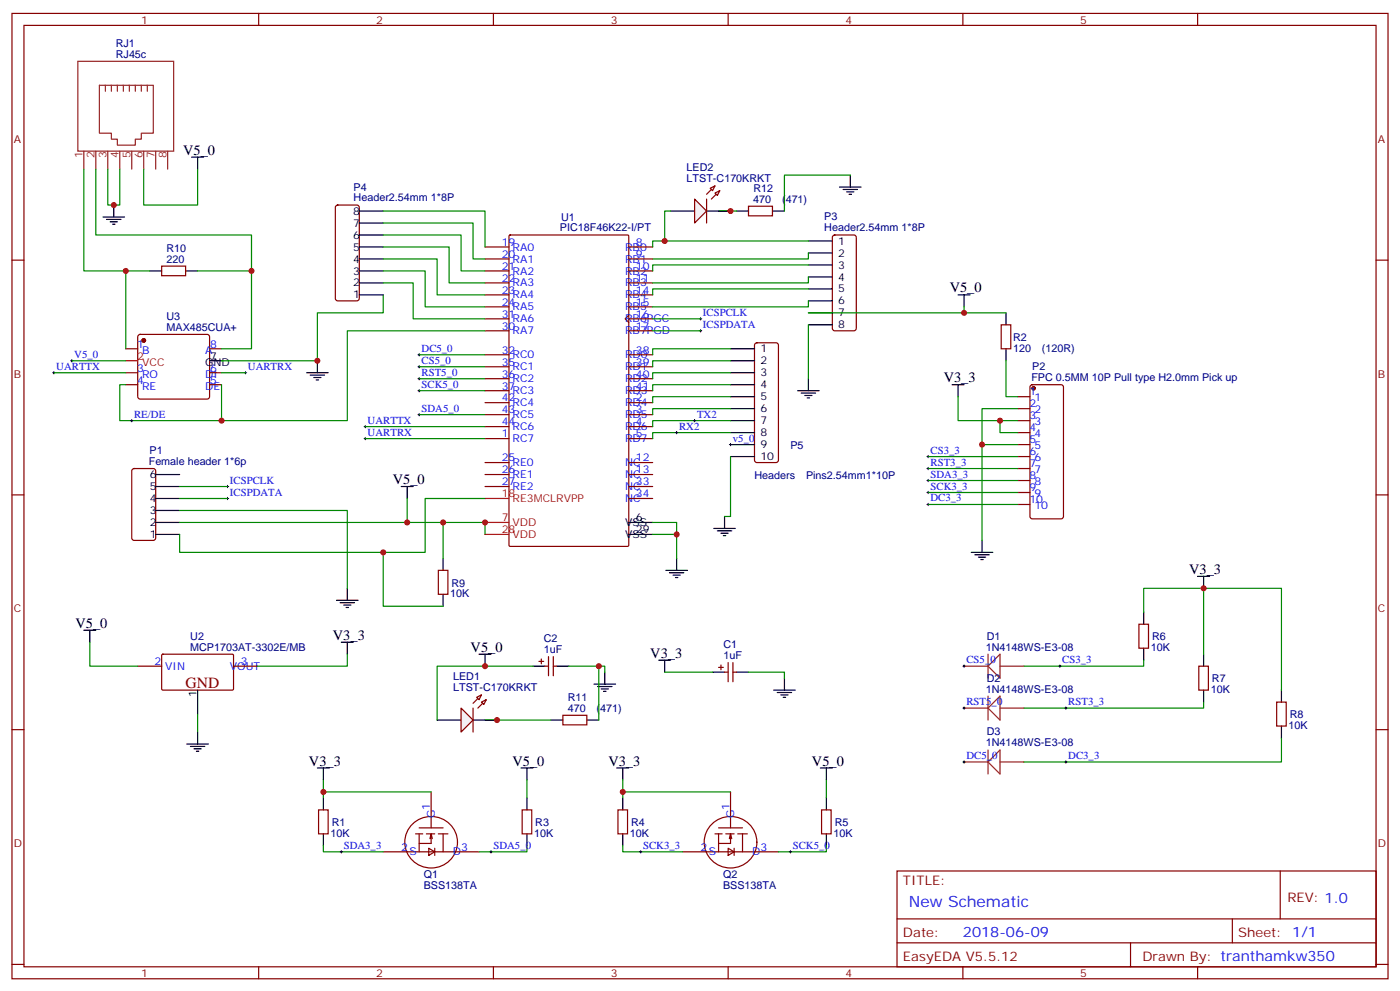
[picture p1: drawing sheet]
<svg xmlns="http://www.w3.org/2000/svg" width="412mm" height="292mm" viewBox="0 0 412 292" stroke-linecap="round" stroke-linejoin="round" font-family="sans-serif">
<g fill="none" stroke="#870000" stroke-width=".35">
<path d="M3.5 4h405.4v284.3h-405.4zM7.1 7.5h398.2v277.3h-398.2zM76.2 4v3.5M145.3 4v3.5M214.5 4v3.5M283.6 4v3.5M352.8 4v3.5M3.5 76.6h3.6M47.6 78.4h7.1v2.8h-7.1zM99 60.6l.5-.2h5.6l.7 .4v27.1l-.2 .5-.5 .2h-5.6l-.5-.2-.2-.5v-26.8zM142.9 72.7h7M142.9 76.3h7"/>
<path d="M142.9 79.8h7M150 69.4l.3-.2h34.6l.3 .2v91.2l-.2 .3h-34.7l-.3-.2zM185.2 72.7h7.1M185.2 76.3h7.1M185.2 79.8h7.1M220.5 60.7h7v2.9h-7zM245.4 69.4l.5-.2h5.6l.7 .4v27.1l-.2 .5-.5 .2h-5.6l-.5-.2-.2-.5v-26.8zM405.3 76.6h3.6M40.8 98.7l.5-.2h19.7l.5 .2 .2 .5v17.6l-.2 .5-.5 .2h-19.7l-.5-.2-.2-.5v-17.6zM142.9 83.3h7M142.9 86.9h7M142.9 90.4h7"/>
<path d="M142.9 93.9h7M142.9 97.4h7M185.2 92.9l-1.1 1 1.1 1.1M185.2 83.3h7.1M185.2 86.9h7.1M185.2 90.4h7.1M185.2 93.9h7.1M185.2 97.4h7.1M294.9 95.7h2.8v7h-2.8zM37 102.7h3.6M37 109.8h3.6M37 113.3h3.6"/>
<path d="M61.7 102.7h3.6M61.7 109.8h3.6M61.7 113.3h3.6M142.9 118.6h7M142.9 104.5h7M142.9 108h7M142.9 111.5h7M142.9 115.1h7M185.2 118.6h7.1M185.2 104.5h7.1M185.2 108h7.1M185.2 111.5h7.1"/>
<path d="M185.2 115.1h7.1M222.5 101.2l.5-.2h5.6l.5 .2 .2 .5v33.8l-.2 .5-.5 .2h-5.6l-.5-.2-.3-.5v-33.8zM299.9 116.8h3.5M303.6 113.5l.5-.2h8.5l.6 .4 .1 38.4-.5 .7h-8.7l-.7-.4v-38.4zM39 138.2l.5-.2h5.7l.6 .4 .1 20.1-.5 .6-5.9 .1-.6-.5-.1-20zM142.9 129.2h7M142.9 122.1h7M142.9 125.7h7M142.9 136.2h7M142.9 139.8h7M185.2 129.2h7.1M185.2 122.1h7.1"/>
<path d="M185.2 125.7h7.1M185.2 136.2h7.1M185.2 139.8h7.1M299.9 120.4h3.5M299.9 123.9h3.5M299.9 127.4h3.5M299.9 131h3.5M299.9 134.5h3.5M299.9 138h3.5M3.5 145.8h3.6M142.9 143.3h7M185.2 143.3h7.1"/>
<path d="M185.2 146.8h7.1M299.9 141.5h3.5M299.9 145.1h3.5M299.9 148.6h3.5M405.3 145.8h3.6M129.1 168h2.8v7h-2.8zM40.6 196.2h7M47.7 192.9l.3-.2h20.6l.2 .3-.1 10.1-.3 .2-20.6-.1-.2-.3zM68.8 196.2h7M158.7 194.8h1.5M159.5 194.1v1.4M160.5 196.2h1.1"/>
<path d="M161.6 193.4v5.6M163 196.2h1M163 193.4v5.6M211.7 196.6h1.4M212.4 195.9v1.4M213.4 198h1.1M214.5 195.2v5.6M215.9 195.2v5.6M215.9 198h1.1M335.5 183.9h2.8v7h-2.8zM353.1 196.2h2.9v7.1h-2.9zM3.5 214.9h3.6"/>
<path d="M165.8 210.7h7.1v2.8h-7.1zM376.1 206.8h2.8v7.1h-2.8zM405.3 214.9h3.6M93.8 238.5h2.9v7.1h-2.9zM127 233.3v7M153.8 238.5h2.8v7.1h-2.8zM182 238.5h2.9v7.1h-2.9zM215.2 233.3v7M242 238.5h2.8v7.1h-2.8zM112.9 250.9h28.2M121.1 243.1a7.7 7.7 0 0 1 12.6 1.2 7.7 7.7 0 0 1-5.6 11.3 7.6 7.6 0 0 1-7.9-3.8 7.6 7.6 0 0 1 .9-8.7zM122.4 245.6h2.1"/>
<path d="M123.5 243.8h7M123.5 245.6v5.3M125.6 245.6h2.5M126.3 249.8l1.8 1.1-1.8 1.1zM126.6 247l.4-1.4v2.8h-3.5M127 240.7v3.1M127 245.6l.4 1.4M128.1 249.8v2.2M129.1 245.6h2.8M130.5 245.6v5.3M201.1 250.9h28.2M209.3 243.1a7.7 7.7 0 0 1 12.6 1.2 7.7 7.7 0 0 1-5.6 11.3 7.6 7.6 0 0 1-7.9-3.8 7.6 7.6 0 0 1 .9-8.7z"/>
<path d="M210.6 245.6h2.1M211.7 243.8h7M211.7 245.6v5.3M213.8 245.6h2.5M214.5 249.8l1.8 1.1-1.8 1.1zM214.8 247l.4-1.4v2.8h-3.5M215.2 240.7v3.1M215.2 245.6l.3 1.4M216.3 249.8v2.2M217.3 245.6h2.8M218.7 245.6v5.3M264.2 256.5h141.1v28.3h-141.1z"/>
<path d="M377.1 256.5v14.2M264.2 270.7h141.1M264.2 277.7h141.1M333 277.7v7.1M363 270.7v7M3.5 284.1h3.6M76.2 284.8v3.5M145.3 284.8v3.5M214.5 284.8v3.5M283.6 284.8v3.5M352.8 284.8v3.5M405.3 284.1h3.6"/>
</g>
<g fill="none" stroke="#000" stroke-width=".35">
<path d="M56.4 46.3h3.6M58.2 46.3v3.5M247.3 55.1h6.3M248.4 55.8h4.2M249.4 56.5h2.1M250.1 57.2h.7M250.5 51.6v3.5M30.3 63.9h6.4M31.4 64.6h4.2M32.5 65.3h2.1M33.2 66h.7M33.5 60.4v3.5"/>
<path d="M44.1 79.8h3.5M54.7 79.8h3.5M105.8 79.8h7.1M105.8 76.3h7.1M105.8 72.7h7.1M105.8 69.2h7.1M105.8 65.7h7.1M105.8 62.2h7.1M217 62.2h3.5M227.5 62.2h3.6M238.1 71h7.1M238.1 74.5h7.1"/>
<path d="M238.1 78h7.1M105.8 86.9h7.1M105.8 83.3h7.1M238.1 81.6h7.1M238.1 85.1h7.1M238.1 88.6h7.1M238.1 92.1h7.1M238.1 95.7h7.1M282.2 86.9h3.6M284 86.9v3.5M296.3 92.1v3.6M61.7 106.3h3.6"/>
<path d="M90.3 109.8h6.4M91.4 110.5h4.2M92.4 111.2h2.1M93.1 111.9h.7M93.5 106.3v3.5M215.2 113.3h7M215.2 106.3h7M215.2 109.8h7M215.2 102.7h7M215.2 116.8h7M234.9 115.1h6.4M236 115.8h4.2"/>
<path d="M237.1 116.5h2.1M237.8 117.2h.7M238.1 111.5v3.6M280.5 113.3h3.5M282.2 113.3v3.5M296.3 102.7v3.6M45.9 139.8h7M215.2 120.4h7M215.2 123.9h7M215.2 127.4h7M215.2 131h7M215.2 134.5h7"/>
<path d="M45.9 153.9h7M45.9 157.4h7M45.9 150.4h7M45.9 146.8h7M45.9 143.3h7M118.2 143.3h3.5M119.9 143.3v3.5M185.2 153.9h7.1M185.2 157.4h7.1M210.3 155.6h6.3M211.3 156.4h4.2M212.4 157.1h2.1"/>
<path d="M213.1 157.8h.7M213.4 152.1v3.5M289.3 159.2v3.5M99.1 176.8h6.4M100.2 177.5h4.2M101.2 178.2h2.2M102 178.9h.7M102.3 173.3v3.5M130.5 164.5v3.5M130.5 175v3.6M196.1 168h6.4M197.2 168.7h4.2"/>
<path d="M198.3 169.4h2.1M199 170.1h.7M199.3 164.5v3.5M286.1 162.7h6.4M287.2 163.4h4.2M288.2 164.1h2.1M288.9 164.8h.7M352.8 169.8h3.5M354.5 169.8v3.5M24.7 185.6h3.5M26.5 185.6v3.6M100.5 189.2h3.6"/>
<path d="M102.3 189.2v3.5M141.1 192.7h3.5M142.9 192.7v3.5M157 196.2h3.5M164 196.2h3.6M178.2 198v3.5M194 194.5h3.6M195.8 194.5v3.5M209.9 198h3.5M217 198h3.5M231.1 199.7v3.6M336.9 180.3v3.6"/>
<path d="M336.9 190.9v3.6M354.5 192.7v3.5M55 219.1h6.4M56.1 219.9h4.2M58.2 203.3v7M58.2 215.6v3.5M128.8 212.1h7M139.3 212.1h7.1M162.3 212.1h3.5M172.9 212.1h3.5M175 201.5h6.3M176 202.2h4.3"/>
<path d="M177.1 202.9h2.1M177.8 203.6h.7M227.9 203.3h6.3M229 204h4.2M230 204.7h2.1M230.7 205.4h.7M354.5 203.3v3.5M377.5 203.3v3.5M377.5 213.9v3.5M57.1 220.6h2.2M57.9 221.3h.7M93.5 226.2h3.5"/>
<path d="M95.2 226.2v3.5M95.2 235v3.5M153.5 226.2h3.5M155.2 226.2v3.5M155.2 235v3.5M181.7 226.2h3.5M183.4 226.2v3.5M183.4 235v3.5M241.7 226.2h3.5M243.4 226.2v3.5M243.4 235v3.5M95.2 245.6v3.5"/>
<path d="M155.2 245.6v3.5M183.4 245.6v3.5M243.4 245.6v3.5"/>
</g>
<path d="M37 106.3h3.6M142.9 153.9h7M142.9 146.8h7M142.9 157.4h7" fill="none" stroke="#f00" stroke-width=".35"/>
<g fill="none" stroke="#008700" stroke-width=".35">
<path d="M24.7 49.8v30h12.3M28.2 49.8v19.4h45.9v10.6M31.7 49.8v10.6h3.6v-10.6M42.3 49.8v10.6h15.9v-10.6M250.5 51.6h-19.4v10.6M44.1 79.8h-7.1v22.9M58.2 79.8h15.9v22.9h-8.8M112.9 62.2h30v10.5M112.9 65.7h26.4v10.6h3.6M112.9 69.2h22.9v10.6h7.1M112.9 72.7h19.4v10.6h10.6M112.9 76.3h15.9v10.6h14.1"/>
<path d="M112.9 79.8h12.3v10.6h17.7M197.6 62.2h-1.8v8.8M211.7 62.2h5.3M238.1 71h-45.8v1.7M238.1 74.5v1.8h-45.8M238.1 78h-45.8v1.8M112.9 86.9v5.2h-19.4v14.2h-28.2M112.9 83.3h8.8v10.6h21.2M142.9 97.4h-40.6v26.5h-37M192.3 93.9h14.1M192.3 97.4h14.1M238.1 81.6v1.7h-45.8"/>
<path d="M238.1 85.1h-45.8v1.8M238.1 88.6v1.8h-45.8M238.1 95.7v15.8M238.1 92.1h45.9M284 90.4v1.7h12.3M15.9 109.8h21.1M21.2 106.3h15.8M37 113.3h-1.7v10.6h30v-10.6M65.3 109.8h7M123.5 115.1h19.4M123.5 111.5h19.4M123.5 108h19.4"/>
<path d="M123.5 104.5h19.4M215.2 102.7h-22.9v1.8M215.2 106.3h-22.9v1.7M215.2 109.8h-22.9v1.7M215.2 113.3h-22.9v1.8M215.2 116.8h-22.9v1.8M282.2 116.8v7.1h12.4M296.3 106.3v10.5h3.6M107.6 125.7h35.3M107.6 129.2h35.3M123.5 122.1h19.4M215.2 120.4h-22.9v1.7"/>
<path d="M215.2 123.9h-22.9v1.8M215.2 127.4h-22.9v1.8M215.2 134.5v17.6h-1.8M273.4 138h26.5M273.4 134.5h26.5M289.3 131v28.2M299.9 123.9h-5.3v3.5h5.3M299.9 120.4h-10.6v10.6h10.6M52.9 150.4h49.4v22.9M52.9 153.9h67M52.9 143.3h14.1M52.9 146.8h14.1"/>
<path d="M119.9 146.8v7.1h23v3.5M130.5 153.9v10.6M142.9 146.8h-17.7v15.9h-72.3v-5.3M192.3 153.9h7v10.6M192.3 157.4h7M273.4 141.5h26.5M273.4 145.1h26.5M273.4 148.6h26.5M112.9 162.7v15.9h17.6M354.5 173.3h-17.6v7M26.5 189.2v7h14.1M102.3 192.7v3.5h-26.5"/>
<path d="M157 196.2h-28.2v15.9M167.6 196.2h10.6v1.8M176.4 196.2v15.9M195.8 198h14.1M220.5 198h10.6v1.7M336.9 194.5v1.7h-35.3M354.5 192.7v-19.4h23v30M58.2 210.3v5.3M142.9 212.1h19.4M354.5 206.8v1.8h-52.9M377.5 217.4v7h-75.9M95.2 229.7v5.3"/>
<path d="M95.2 233.3h31.8M155.2 229.7v5.3M183.4 233.3h31.8M183.4 229.7v5.3M243.4 229.7v5.3M95.2 249.1v1.8h17.7M155.2 249.1v1.8h-14.1M183.4 249.1v1.8h17.7M243.4 249.1v1.8h-14.1"/>
</g>
<g fill="#870000" stroke="#870000" stroke-width=".35">
<circle cx="304.4" cy="114.4" r=".53"/>
<circle cx="42.3" cy="100.3" r=".53"/>
</g>
<g fill="none" stroke="#000" stroke-width=".29">
<path d="M206 93.9h.7M206 97.4h.7M206.4 93.6v.7M206.4 97.1v.7M15.5 109.8h.7M15.9 109.4v.7M20.8 106.3h.7M21.2 105.9v.7M72 109.8h.7M72.3 109.4v.7M123.1 115.1h.7M123.1 111.5h.7"/>
<path d="M123.1 108h.7M123.1 104.5h.7M123.5 104.1v.7M123.5 107.7v.7M123.5 111.2v.7M123.5 114.7v.7M38.5 123.9h.7M38.8 123.5v.7M107.2 125.7h.7M107.2 129.2h.7M107.6 125.3v.7M107.6 128.8v.7"/>
<path d="M123.1 122.1h.7M123.5 121.8v.7M214.8 131h.7M215.2 130.6v.7M273 138h.8M273 134.5h.8M273.4 134.1v.7M273.4 137.7v.7M66.7 146.8h.7M66.7 143.3h.7M67 142.9v.8M67 146.5v.7"/>
<path d="M273 141.5h.8M273 145.1h.8M273 148.6h.8M273.4 141.2v.7M273.4 144.7v.7M273.4 148.2v.7M283.6 196.2h.7M284 195.9v.7M311.9 196.2h.7M312.2 195.9v.7M283.6 208.6h.7M284 208.2v.7"/>
<path d="M313.6 208.6h.7M314 208.2v.7M283.6 224.4h.7M284 224.1v.7M313.6 224.4h.7M314 224.1v.7M100.2 250.9h.7M100.5 250.5v.7M144.3 250.9h.7M144.6 250.5v.7M188.4 250.9h.7M188.7 250.5v.7"/>
<path d="M232.5 250.9h.7M232.8 250.5v.7"/>
</g>
<g fill="none" stroke="#8c2424" stroke-width=".35">
<path d="M22.9 18.1h28.3v26.4h-28.3zM29.3 25.1h15.9v14.1h-3.6v1.8h-1.7v1.8h-5.3v-1.8h-1.8v-1.8h-3.5zM31 25.1v1.8M32.8 25.1v1.8M34.6 25.1v1.8M36.3 25.1v1.8M38.1 25.1v1.8M39.9 25.1v1.8M41.6 25.1v1.8M43.4 25.1v1.8M24.7 44.5v5.3M28.2 44.5v5.3"/>
<path d="M31.7 44.5v5.3M35.3 44.5v5.3M38.8 44.5v5.3M42.3 44.5v5.3M45.9 44.5v5.3M49.4 44.5v5.3M284 196.2h7M291 196.2l3.6-3.5v7zM291 192.7v7M294.6 196.2h7M284 208.6h7M291 208.6l3.6-3.6v7.1z"/>
<path d="M291 205v7.1M294.6 208.6h7M284 224.4h7M291 224.4l3.6-3.5v7.1zM291 220.9v7.1M294.6 224.4h7"/>
</g>
<path d="M135.8 208.6l3.5 3.5-3.5 3.5z" fill="#f0f0f0" stroke="#870000" stroke-width=".35"/>
<path d="M141.8 204.7l-2.5 2.5M143.2 206.1l-2.4 2.5" fill="none" stroke="#870000" stroke-width=".35"/>
<g fill="#f0f0f0" stroke="#870000" stroke-width=".35">
<path d="M141.8 206.8l1.4-.7-.7 1.4z"/>
<path d="M140.4 205.4l1.4-.7-.7 1.4z"/>
</g>
<path d="M139.3 208.6v7" fill="none" stroke="#870000" stroke-width=".35"/>
<path d="M197.6 62.2h7M208.1 62.2h7.1" fill="none" stroke="#000" stroke-width=".35"/>
<path d="M204.6 58.6l3.5 3.6-3.5 3.5z" fill="#f0f0f0" stroke="#870000" stroke-width=".35"/>
<path d="M210.6 54.8l-2.5 2.4M212 56.2l-2.5 2.4" fill="none" stroke="#870000" stroke-width=".35"/>
<g fill="#f0f0f0" stroke="#870000" stroke-width=".35">
<path d="M210.6 56.9l1.4-.7-.7 1.4z"/>
<path d="M209.2 55.5l1.4-.7-.7 1.4z"/>
</g>
<path d="M208.1 58.6v7.1" fill="none" stroke="#870000" stroke-width=".35"/>
<path d="M199 127.4h.7M199.3 127.1v.7M204.3 123.9h.7M204.6 123.5v.7" fill="none" stroke="#000" stroke-width=".29"/>
<g fill="#c00">
<circle cx="215.2" cy="62.2" r=".88"/>
<circle cx="195.8" cy="71" r=".88"/>
<circle cx="176.4" cy="196.2" r=".88"/>
<circle cx="142.9" cy="196.2" r=".88"/>
<circle cx="284" cy="92.1" r=".88"/>
<circle cx="65.3" cy="123.9" r=".88"/>
<circle cx="74.1" cy="79.8" r=".88"/>
<circle cx="112.9" cy="162.7" r=".88"/>
<circle cx="95.3" cy="233.3" r=".88"/>
<circle cx="199.3" cy="157.4" r=".88"/>
<circle cx="142.9" cy="153.9" r=".88"/>
<circle cx="119.9" cy="153.9" r=".88"/>
<circle cx="294.6" cy="123.9" r=".88"/>
<circle cx="289.3" cy="131" r=".88"/>
<circle cx="183.4" cy="233.3" r=".88"/>
<circle cx="354.5" cy="173.3" r=".88"/>
<circle cx="130.5" cy="153.9" r=".88"/>
<circle cx="33.5" cy="60.4" r=".88"/>
<circle cx="37" cy="79.8" r=".88"/>
<circle cx="93.5" cy="106.3" r=".88"/>
<circle cx="146.4" cy="212.1" r=".88"/>
</g>
<text font-size="4.6" fill="#800" x="54.7" y="202.6">GND</text>
<text font-size="4.6" fill="#00f" x="267.8" y="267.1">NewSchematic</text>
<g font-size="4.2">
<text x="54" y="45.6">V5_0</text>
<text x="279.8" y="86.1">V5_0</text>
<text x="278" y="112.6">V3_3</text>
<text x="115.7" y="142.6">V5_0</text>
<text x="350.3" y="169.1">V3_3</text>
<text x="22.2" y="184.9">V5_0</text>
<text x="98.1" y="188.5">V3_3</text>
<text x="138.6" y="192">V5_0</text>
<text x="191.6" y="193.7">V3_3</text>
<text x="91" y="225.5">V3_3</text>
<text x="151" y="225.5">V5_0</text>
<text x="179.2" y="225.5">V3_3</text>
<text x="239.2" y="225.5">V5_0</text>
</g>
<g font-size="4.2" fill="#00f">
<text x="283.6" y="275.9">2018-06-09</text>
<text x="385.1" y="283">350</text>
</g>
<g font-size="3.9" fill="#800">
<text x="266" y="260.8">TITLE:</text>
<text x="379.2" y="265.7">REV: 1.0</text>
<text x="266" y="275.9">Date:</text>
<text x="364.8" y="275.9">Sheet: 1/1</text>
<text x="266" y="283">EasyEDA V5.5.12</text>
<text x="336.5" y="283">Draw</text>
<text x="346.7" y="283">n By: tranthamkw</text>
</g>
<g font-size="3.2" fill="#800">
<text x="41.6" y="6.9">1</text>
<text x="110.8" y="6.9">2</text>
<text x="179.9" y="6.9">3</text>
<text x="249.1" y="6.9">4</text>
<text x="318.2" y="6.9">5</text>
<text x="4.1" y="42.1">A</text>
<text x="405.9" y="42.1">A</text>
<text x="4.1" y="111.2">B</text>
<text x="405.9" y="111.2">B</text>
<text x="4.1" y="180.3">C</text>
<text x="405.9" y="180.3">C</text>
<text x="4.1" y="249.5">D</text>
<text x="405.9" y="249.5">D</text>
<text x="41.6" y="287.8">1</text>
<text x="110.8" y="287.8">2</text>
<text x="179.9" y="287.8">3</text>
<text x="249.1" y="287.8">4</text>
<text x="318.2" y="287.8">5</text>
</g>
<g font-size="3.2" fill="#000080">
<text x="34.1" y="13.8">RJ1</text>
<text x="34.1" y="17">RJ45c</text>
<text x="202.3" y="53.7">LTST-C170KRKT</text>
<text x="202.3" y="50.5">LED2</text>
<text x="104.2" y="59.3">Header2.54mm 1*8P</text>
<text x="104.2" y="56.2">P4</text>
<text x="221.9" y="59.7">470</text>
<text x="221.9" y="56.5">R12</text>
<text x="230.4" y="59.7">(471)</text>
<text x="165.3" y="65">U1</text>
<text x="242.8" y="64.9">P3</text>
<text x="164.9" y="68.2">PIC18F46K22-I/PT</text>
<text x="242.8" y="68.2">Header2.54mm 1*8P</text>
<text x="49" y="77.3">220</text>
<text x="49.1" y="74.2">R10</text>
<text x="49.1" y="94.2">U3</text>
<text x="49" y="97.4">MAX485CUA+</text>
<text x="298.4" y="100.3">R2</text>
<text x="298.4" y="103.6">120</text>
<text x="306.9" y="103.6">(120R)</text>
<text x="303.8" y="112.3">FPC 0.5MM 10P Pull type H2.0mm Pick up</text>
<text x="304.1" y="109">P2</text>
<text x="43.8" y="136.9">Female header 1*6p</text>
<text x="44.1" y="133.7">P1</text>
<text x="232.8" y="132.2">P5</text>
<text x="222.2" y="141">Headers</text>
<text x="237.4" y="141">Pins2.54mm1*10P</text>
<text x="133" y="172.8">R9</text>
<text x="132.6" y="175.9">10K</text>
<text x="56" y="191.6">MCP1703AT-3302E/MB</text>
<text x="56" y="188.6">U2</text>
<text x="160.2" y="189.2">C2</text>
<text x="213.1" y="190.9">C1</text>
<text x="290.4" y="191.6">1N4148WS-E3-08</text>
<text x="290.7" y="188.4">D1</text>
<text x="339" y="191.8">10K</text>
<text x="339.4" y="188.6">R6</text>
<text x="160.2" y="192.3">1uF</text>
<text x="213.1" y="194.1">1uF</text>
<text x="133.5" y="203.6">LTST-C170KRKT</text>
<text x="133.5" y="200.4">LED1</text>
<text x="290.4" y="204">1N4148WS-E3-08</text>
<text x="290.7" y="200.8">D2</text>
<text x="357" y="201">R7</text>
<text x="167.2" y="209.6">470</text>
<text x="167.2" y="206.4">R11</text>
<text x="175.7" y="209.6">(471)</text>
<text x="356.7" y="204.2">10K</text>
<text x="379.6" y="214.7">10K</text>
<text x="379.9" y="211.6">R8</text>
<text x="290.4" y="219.9">1N4148WS-E3-08</text>
<text x="290.7" y="216.6">D3</text>
<text x="97.7" y="243.3">R1</text>
<text x="157.7" y="243.3">R3</text>
<text x="185.9" y="243.3">R4</text>
<text x="245.9" y="243.3">R5</text>
<text x="97.4" y="246.5">10K</text>
<text x="157.3" y="246.5">10K</text>
<text x="185.6" y="246.5">10K</text>
<text x="245.5" y="246.5">10K</text>
<text x="124.8" y="261.8">BSS138TA</text>
<text x="124.8" y="258.7">Q1</text>
<text x="213" y="261.8">BSS138TA</text>
<text x="213" y="258.7">Q2</text>
</g>
<g font-size="3.2" fill="#8d2323">
<text x="24.3" y="46.6" transform="rotate(-90 24.3 46.6)">1</text>
<text x="27.9" y="46.6" transform="rotate(-90 27.9 46.6)">2</text>
<text x="31.4" y="46.6" transform="rotate(-90 31.4 46.6)">3</text>
<text x="34.9" y="46.6" transform="rotate(-90 34.9 46.6)">4</text>
<text x="38.5" y="46.6" transform="rotate(-90 38.5 46.6)">5</text>
<text x="42" y="46.6" transform="rotate(-90 42 46.6)">6</text>
<text x="45.5" y="46.6" transform="rotate(-90 45.5 46.6)">7</text>
<text x="49" y="46.6" transform="rotate(-90 49 46.6)">8</text>
</g>
<g font-size="3.2">
<text x="104.1" y="63.2">8</text>
<text x="104.1" y="70.3">6</text>
<text x="104.1" y="66.7">7</text>
<text x="104.1" y="77.3">4</text>
<text x="104.1" y="73.8">5</text>
<text x="246.9" y="72">1</text>
<text x="246.9" y="75.6">2</text>
<text x="104.1" y="80.9">3</text>
<text x="246.9" y="79.1">3</text>
<text x="246.9" y="82.6">4</text>
<text x="104.1" y="87.9">1</text>
<text x="104.1" y="84.4">2</text>
<text x="246.9" y="86.1">5</text>
<text x="246.9" y="89.7">6</text>
<text x="246.9" y="93.2">7</text>
<text x="246.9" y="96.7">8</text>
<text x="60.4" y="107.7">GND</text>
<text x="61.9" y="105.9">7</text>
<text x="224" y="103.8">1</text>
<text x="224" y="107.3">2</text>
<text x="224" y="110.8">3</text>
<text x="224" y="114.4">4</text>
<text x="224" y="117.9">5</text>
<text x="224" y="121.4">6</text>
<text x="224" y="125">7</text>
<text x="224" y="128.5">8</text>
<text x="224" y="132">9</text>
<text x="224" y="135.5">10</text>
<text x="44.1" y="140.8">6</text>
<text x="44.1" y="147.9">4</text>
<text x="44.1" y="144.4">5</text>
<text x="44.1" y="154.9">2</text>
<text x="44.1" y="151.4">3</text>
<text x="184.1" y="154.9">VSS</text>
<text x="187.3" y="153.5">6</text>
<text x="44.1" y="158.5">1</text>
<text x="184.1" y="158.5">VSS</text>
<text x="187.3" y="157.1">29</text>
<text x="57.9" y="205.4" transform="rotate(-90 57.9 205.4)">1</text>
</g>
<g font-size="3.2" fill="#00f">
<text x="147.8" y="72.4">19</text>
<text x="147.8" y="75.9">20</text>
<text x="151" y="73.8">RA0</text>
<text x="151" y="77.3">RA1</text>
<text x="184.1" y="73.8">RB0</text>
<text x="184.1" y="77.3">RB1</text>
<text x="187.3" y="72.4">8</text>
<text x="187.3" y="75.9">9</text>
<text x="147.8" y="79.4">21</text>
<text x="147.8" y="83">22</text>
<text x="151" y="80.9">RA2</text>
<text x="184.1" y="80.9">RB2</text>
<text x="187.3" y="79.4">10</text>
<text x="187.3" y="83">11</text>
<text x="147.8" y="86.5">23</text>
<text x="151" y="84.4">RA3</text>
<text x="151" y="87.9">RA4</text>
<text x="184.1" y="84.4">RB3</text>
<text x="184.1" y="87.9">RB4</text>
<text x="187.3" y="86.5">14</text>
<text x="147.8" y="90">24</text>
<text x="147.8" y="93.6">31</text>
<text x="151" y="91.4">RA5</text>
<text x="151" y="95">RA6</text>
<text x="184.1" y="91.4">RB5</text>
<text x="184.1" y="95">RB6PGC</text>
<text x="187.3" y="90">15</text>
<text x="187.3" y="93.6">16</text>
<text x="207.1" y="93">ICSPCLK</text>
<text x="147.8" y="97.1">30</text>
<text x="151" y="98.5">RA7</text>
<text x="184.1" y="98.5">RB7PGD</text>
<text x="187.3" y="97.1">17</text>
<text x="207.1" y="96.6">ICSPDATA</text>
<text x="21.9" y="105.4">V5_0</text>
<text x="40.4" y="102.4">1</text>
<text x="41.9" y="104.1">B</text>
<text x="60.4" y="104.1">A</text>
<text x="61.9" y="102.4">8</text>
<text x="124.2" y="107.1">CS5_0</text>
<text x="124.2" y="103.6">DC5_0</text>
<text x="147.8" y="104.1">32</text>
<text x="147.8" y="107.7">35</text>
<text x="151" y="105.6">RC0</text>
<text x="184.1" y="105.6">RD0</text>
<text x="187.3" y="104.1">38</text>
<text x="187.3" y="107.7">39</text>
<text x="16.6" y="108.9">UARTTX</text>
<text x="40.4" y="109.4">3</text>
<text x="40.4" y="113">4</text>
<text x="41.9" y="111.2">RO</text>
<text x="60.4" y="111.2">DI</text>
<text x="61.9" y="113">5</text>
<text x="61.9" y="109.4">6</text>
<text x="73" y="108.9">UARTRX</text>
<text x="124.2" y="110.7">RST5_0</text>
<text x="147.8" y="111.2">36</text>
<text x="151" y="109.1">RC1</text>
<text x="151" y="112.6">RC2</text>
<text x="184.1" y="109.1">RD1</text>
<text x="184.1" y="112.6">RD2</text>
<text x="187.3" y="111.2">40</text>
<text x="41.9" y="114.7">RE</text>
<text x="60.4" y="114.7">DE</text>
<text x="124.2" y="114.2">SCK5_0</text>
<text x="147.8" y="114.7">37</text>
<text x="147.8" y="118.3">42</text>
<text x="151" y="116.1">RC3</text>
<text x="151" y="119.7">RC4</text>
<text x="184.1" y="119.7">RD4</text>
<text x="184.1" y="116.1">RD3</text>
<text x="187.3" y="118.3">2</text>
<text x="187.3" y="114.7">41</text>
<text x="303.2" y="116.5">1</text>
<text x="304.7" y="118.3">1</text>
<text x="39.5" y="123">RE/DE</text>
<text x="108.3" y="124.8">UARTTX</text>
<text x="124.2" y="121.2">SDA5_0</text>
<text x="147.8" y="121.8">43</text>
<text x="147.8" y="125.3">44</text>
<text x="151" y="123.2">RC5</text>
<text x="184.1" y="123.2">RD5</text>
<text x="187.3" y="121.8">3</text>
<text x="187.3" y="125.3">4</text>
<text x="205.3" y="123">TX2</text>
<text x="303.2" y="120">2</text>
<text x="303.2" y="123.5">3</text>
<text x="304.7" y="121.8">2</text>
<text x="304.7" y="125.3">3</text>
<text x="108.3" y="128.3">UARTRX</text>
<text x="147.8" y="128.8">1</text>
<text x="151" y="130.2">RC7</text>
<text x="151" y="126.7">RC6</text>
<text x="184.1" y="126.7">RD6</text>
<text x="184.1" y="130.2">RD7</text>
<text x="187.3" y="128.8">5</text>
<text x="200" y="126.5">RX2</text>
<text x="215.9" y="130.1">v5_0</text>
<text x="303.2" y="127.1">4</text>
<text x="303.2" y="130.6">5</text>
<text x="304.7" y="128.8">4</text>
<text x="147.8" y="135.9">25</text>
<text x="151" y="137.3">RE0</text>
<text x="184.1" y="137.3">NC</text>
<text x="187.3" y="135.9">12</text>
<text x="274.1" y="137.1">RST3_3</text>
<text x="274.1" y="133.6">CS3_3</text>
<text x="303.2" y="134.1">6</text>
<text x="303.2" y="137.7">7</text>
<text x="304.7" y="132.4">5</text>
<text x="304.7" y="135.9">6</text>
<text x="67.7" y="142.4">ICSPCLK</text>
<text x="147.8" y="139.4">26</text>
<text x="147.8" y="142.9">27</text>
<text x="151" y="140.8">RE1</text>
<text x="184.1" y="140.8">NC</text>
<text x="187.3" y="139.4">13</text>
<text x="187.3" y="142.9">33</text>
<text x="274.1" y="140.7">SDA3_3</text>
<text x="303.2" y="141.2">8</text>
<text x="304.7" y="139.4">7</text>
<text x="304.7" y="142.9">8</text>
<text x="67.7" y="145.9">ICSPDATA</text>
<text x="151" y="144.4">RE2</text>
<text x="184.1" y="144.4">NC</text>
<text x="184.1" y="147.9">NC</text>
<text x="187.3" y="146.5">34</text>
<text x="274.1" y="144.2">SCK3_3</text>
<text x="274.1" y="147.7">DC3_3</text>
<text x="303.2" y="144.7">9</text>
<text x="303.2" y="148.2">10</text>
<text x="304.7" y="146.5">9</text>
<text x="304.7" y="150">10</text>
<text x="45.5" y="195.9">2</text>
<text x="48.7" y="197.3">VIN</text>
<text x="67.7" y="197.3">VOUT</text>
<text x="70.9" y="195.9">3</text>
<text x="284.7" y="195.3">CS5_0</text>
<text x="312.9" y="195.3">CS3_3</text>
<text x="284.7" y="207.7">RST5_0</text>
<text x="314.7" y="207.7">RST3_3</text>
<text x="284.7" y="223.6">DC5_0</text>
<text x="314.7" y="223.6">DC3_3</text>
<text x="126.6" y="238.5" transform="rotate(-90 126.6 238.5)">1</text>
<text x="214.8" y="238.5" transform="rotate(-90 214.8 238.5)">1</text>
<text x="128.1" y="241" transform="rotate(-90 128.1 241)">G</text>
<text x="216.3" y="241" transform="rotate(-90 216.3 241)">G</text>
<text x="101.2" y="250">SDA3_3</text>
<text x="118.2" y="250.5">2</text>
<text x="120.6" y="252">S</text>
<text x="133.3" y="252">D</text>
<text x="135.8" y="250.5">3</text>
<text x="145.3" y="250">SDA5_0</text>
<text x="189.4" y="250">SCK3_3</text>
<text x="206.4" y="250.5">2</text>
<text x="208.8" y="252">S</text>
<text x="221.5" y="252">D</text>
<text x="224" y="250.5">3</text>
<text x="233.5" y="250">SCK5_0</text>
</g>
<g font-size="3.2" fill="#f00">
<text x="40.4" y="105.9">2</text>
<text x="41.9" y="107.7">VCC</text>
<text x="147.8" y="146.5">18</text>
<text x="151" y="147.9">RE3MCLRVPP</text>
<text x="147.8" y="153.5">7</text>
<text x="151" y="154.9">VDD</text>
<text x="147.8" y="157.1">28</text>
<text x="151" y="158.5">VDD</text>
</g>
</svg>
